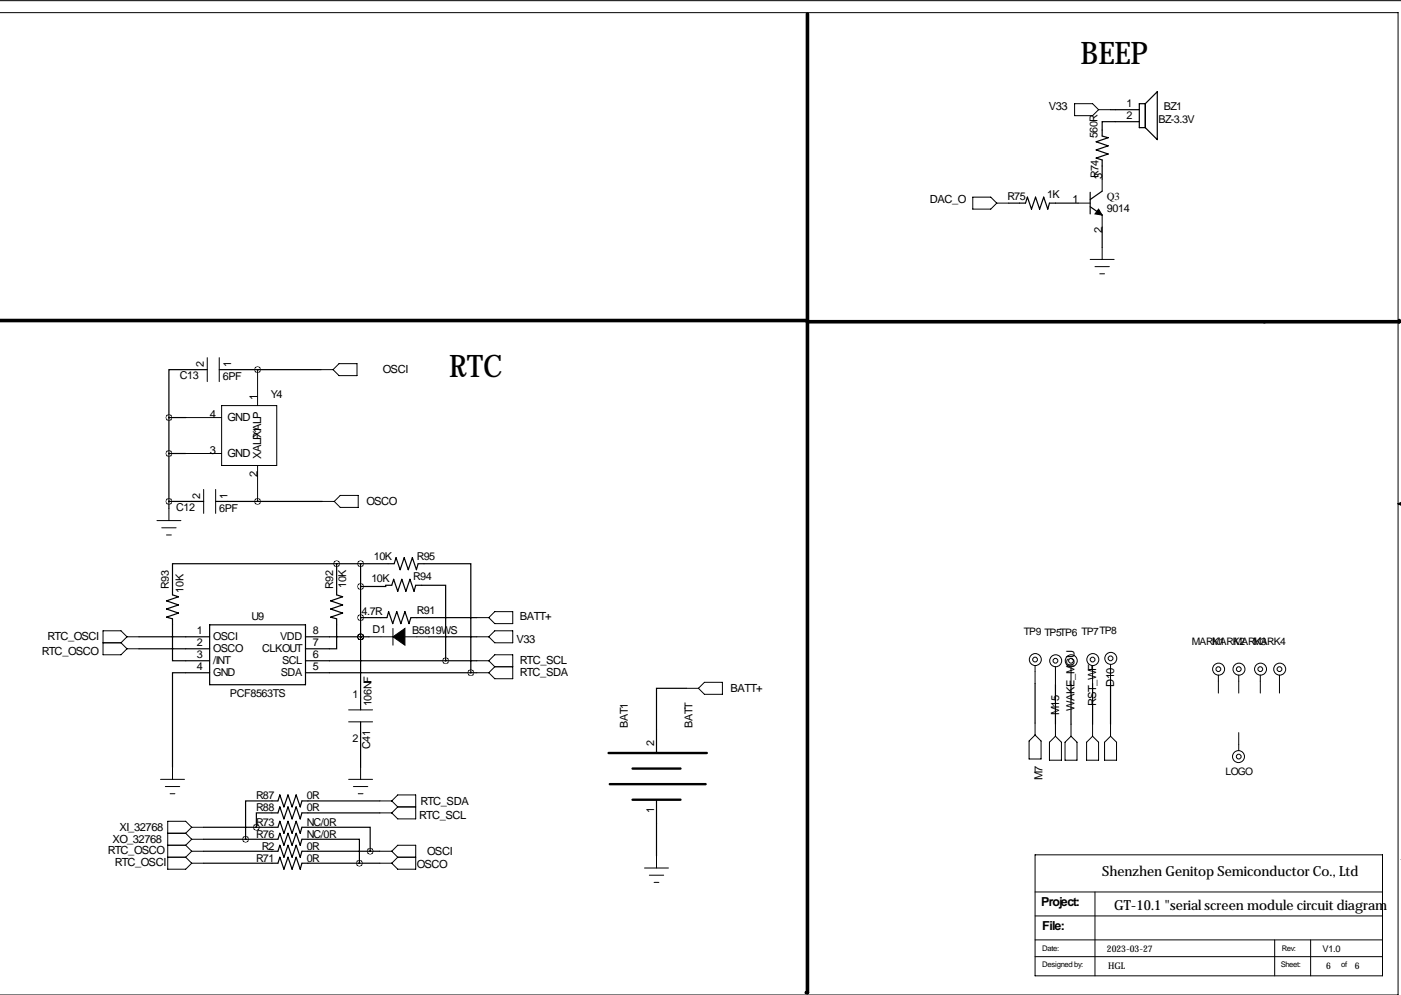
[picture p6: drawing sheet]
<svg xmlns="http://www.w3.org/2000/svg" width="297mm" height="211mm" viewBox="0 0 297 211" stroke-linecap="round" stroke-linejoin="round" font-family="sans-serif">
<path d="M171.2 2.9v207.6h-.3M0 68h171.2M296.7 68v.2h-125.5" fill="none" stroke="#000" stroke-width=".76"/>
<g fill="none" stroke="#000" stroke-width=".25">
<path d="M235.5 23.3h6.1M241.6 25.8h-7.9v3l1.2 .4-2.5 .9 2.5 .8-2.5 .9 2.5 .9-2.5 .8 1.3 .4v4.1M242.8 22h-1.2v5.1h1.2M242.8 22v5.1M242.8 22l2.6-2.6v10.2l-2.6-2.5M213.9 43.1h3.5l.4-1.3 .9 2.5 .9-2.5 .8 2.5 .9-2.5 .8 2.5 .4-1.2h6.1M231.1 43.8l2.6 1.8M231.1 40.8v4.6M233.7 40.5l-2.6 1.8M233.7 48.1v4.4M43.9 78.4h-8.1v10.1M46.5 78.4h21.6"/>
<path d="M54.6 78.4h.1M268 68.5h.1M35.8 88.5h3.6M35.8 96.2h3.6M35.8 88.5v19.3M35.8 106.3h7.4M45.7 106.3h22.6M54.6 106.3h.1M71.4 119.5h-34.8v6.6l1.2 .4-2.5 .9 2.5 .9-2.5 .8 2.5 .9-2.5 .8 1.3 .4v8.9h7.8M71.4 119.5v6.6l1.2 .4-2.5 .9 2.5 .9-2.5 .8 2.5 .9-2.5 .8 1.3 .4v6.4h-6.6M71.4 119.5h12.2l.4-1.2 .8 2.5 .9-2.5 .9 2.5 .8-2.5 .9 2.5 .3-1.3h11.2v23.1M76.5 119.5v31"/>
<path d="M29.5 135h14.9M29.5 137.6h14.9M44.4 132.5h20.4v12.7h-20.4zM64.8 135h13.4M76.5 135h.1M76.5 124.3h5.3v-.2h1.3l.4-1.3 .8 2.6 .9-2.6 .9 2.6 .8-2.6 .9 2.6 .3-1.3h6.4v16M76.5 131h5.5l.4-1.3 .9 2.5 .8-2.5 .9 2.5 .9-2.5 .8 2.5 .4-1.2h14M90.9 135h10.2M44.4 142.6h-7.8v20.1M64.8 140.1h36.3M64.8 142.6h36.3M76.5 153v9.7"/>
<path d="M145.5 145.9h-6.3v13.8M219.5 144.9v8.4M223.8 145.2v8.4M227.1 145.2v8.4M231.6 144.9v8.7M235.5 144.7v8.9M43.2 177.9h15.7l.4-1.2 .9 2.5 .9-2.5 .8 2.5 .9-2.5 .9 2.5 .3-1.3h12.2v5.1M43.2 175.4h15.7l.4-1.3 .9 2.6 .9-2.6 .8 2.6 .9-2.6 .9 2.6 .3-1.3h14.5v5.1M80.5 172.4h-16.5l-.3 1.2-.9-2.5-.9 2.5-.8-2.5-.9 2.5-.9-2.5-.4 1.3h-4.5v3M80.5 169.8h-16.5l-.3 1.3-.9-2.6-.9 2.6-.8-2.6-.9 2.6-.9-2.6-.4 1.3h-6.8v8.1M139.2 169.6v11.9M43.2 180.5h15.7l.4-1.3 .9 2.6 .9-2.6 .8 2.6 .9-2.6 .9 2.6 .3-1.3h16.5"/>
<path d="M43.2 183h15.7l.4-1.2 .9 2.5 .9-2.5 .8 2.5 .9-2.5 .9 2.5 .3-1.3h16.5"/>
</g>
<g fill="none" stroke="#000" stroke-width=".21">
<path d="M0 2.7h296.4v208.3h-296.5M0 .1h297.1M227.8 22h3.8l1.3 1.3-1.3 1.2h-3.8zM232.9 23.3h2.6M233.7 38v2.5M206.2 41.8h3.9l1.2 1.3-1.2 1.2h-3.9zM211.3 43.1h2.6M228.6 43.1h2.5M231.1 55h5.1M232.2 56.5h3M233.2 58.1h1M233.7 45.6v2.5"/>
<path d="M233.7 52.5v2.5M43.9 75.8v5.1M46.5 75.8v5.1M54.6 78.4v7.6M68.1 78.4h2.5M71.9 77.1h3.8v2.5h-3.8l-1.3-1.2zM39.4 96.2h7.6M39.4 88.5h7.6M47 86h11.7v12.7h-11.7zM54.6 98.7v7.6M33.3 110.4h5.1M34.3 111.9h3"/>
<path d="M35.3 113.4h1M35.8 107.8v2.6M43.2 103.8v5.1M45.7 103.8v5.1M68.3 106.3h2.6M70.9 106.3l1.2-1.3h3.8v2.6h-3.8zM296.4 106.8h.7M296.4 106.8l.7 .4M297.1 106.5l-.7 .3M21.8 136.3h3.9M25.7 136.3l1.2 1.3M26.9 135h2.6"/>
<path d="M26.9 135l-1.2-1.3h-3.9v5.1h3.9l1.2-1.2M26.9 135l-1.2 1.3M26.9 137.6h2.6M78.2 135h5.1M83.3 133.2v3.6M85.9 135h5M101.1 135h2.5M101.1 131h2.5M104.9 133.7h3.8v2.6h-3.8l-1.3-1.3zM104.9 129.7h3.8v2.5h-3.8l-1.3-1.2zM73.9 150.5h5.1M73.9 153h5.1"/>
<path d="M101.1 140.1h2.5M101.1 142.6h2.5M103.6 140.1l1.3-1.3h3.8v5.1h-3.8l-1.3-1.3M103.6 140.1l1.3 1.3M104.9 141.4h3.8M104.9 141.4l-1.3 1.2M145.5 145.9h2.6M149.4 144.7h3.8v2.5h-3.8l-1.3-1.3zM218.2 157.1l1.3-1.3 1.2 1.3v3.8h-2.5zM219.5 141.1v3.8M219.5 153.3v2.5M222.5 157.4l1.3-1.3 1.2 1.3v3.8h-2.5z"/>
<path d="M223.8 141.4v3.8M223.8 153.6v2.5M227.1 141.4v3.8M227.1 153.6v2.5M227.1 156.1l1.2 1.3v3.8h-2.5v-3.8zM230.4 157.4l1.2-1.3 1.3 1.3v3.8h-2.5zM231.6 141.1v3.8M231.6 153.6v2.5M235.5 140.9v3.8M235.5 153.6v2.5M235.5 156.1l1.2 1.3v3.8h-2.5v-3.8zM258.3 143.1v3.9"/>
<path d="M262.6 143.1v3.9M262.6 155.3v3.8M267.2 143.1v3.9M271.3 143.1v3.9M34 165.2h5.1M35.1 166.8h3M35.6 179.2h3.8M35.6 176.7h3.8M36.1 168.3h1M36.6 162.7v2.5M39.4 179.2l1.2 1.3M39.4 176.7l1.2 1.2"/>
<path d="M40.6 175.4l-1.2-1.3h-3.8v10.2h3.8l1.2-1.3M40.6 177.9h2.6M40.6 177.9l-1.2 1.3M40.6 175.4h2.6M40.6 175.4l-1.2 1.3M73.9 165.2h5.1M74.9 166.8h3.1M75.9 168.3h1.1M76.5 162.7v2.5M80.5 169.8h2.6M80.5 172.4h2.6M83.1 169.8l1.2-1.3h3.8v5.1h-3.8l-1.2-1.2"/>
<path d="M83.1 169.8l1.2 1.3M84.3 171.1h3.8M84.3 171.1l-1.2 1.3M35.6 181.8h3.8M39.4 181.8l1.2 1.2M40.6 180.5h2.6M40.6 183h2.6M40.6 180.5l-1.2 1.3M80.5 180.5h2.6M80.5 183h2.6M83.1 180.5l1.2 1.3M83.1 180.5l1.2-1.3h3.8v5.1h-3.8l-1.2-1.3"/>
<path d="M84.3 181.8h3.8M84.3 181.8l-1.2 1.2M136.7 184h5M137.7 185.6h3M138.7 187.1h1M139.2 181.5v2.5M219.5 199.3h73.6M219.5 194.2h73.6M219.5 181.2h73.6v25.7h-73.6zM219.5 189.1h73.6M232.2 189.1v17.8M270.3 199.3v7.6"/>
<path d="M277.9 199.3v7.6M219.5 202.8h73.6"/>
<circle cx="219.5" cy="139.8" r=".51"/>
<circle cx="219.5" cy="139.8" r="1.27"/>
<circle cx="231.6" cy="139.8" r=".51"/>
<circle cx="231.7" cy="139.8" r="1.27"/>
<circle cx="235.5" cy="139.6" r=".51"/>
<circle cx="235.5" cy="139.6" r="1.27"/>
<circle cx="223.8" cy="140.1" r=".51"/>
<circle cx="223.8" cy="140.1" r="1.27"/>
<circle cx="227.1" cy="140.1" r=".51"/>
<circle cx="227.1" cy="140.1" r="1.27"/>
<circle cx="258.3" cy="141.9" r=".51"/>
<circle cx="258.4" cy="141.9" r="1.27"/>
<circle cx="262.6" cy="141.9" r=".51"/>
<circle cx="262.7" cy="141.9" r="1.27"/>
<circle cx="267.2" cy="141.9" r=".51"/>
<circle cx="267.3" cy="141.9" r="1.27"/>
<circle cx="271.3" cy="141.9" r=".51"/>
<circle cx="271.3" cy="141.9" r="1.27"/>
<circle cx="262.6" cy="160.4" r="1.27"/>
<circle cx="262.6" cy="160.4" r=".51"/>
</g>
<path d="M129 159.7h20.9M129.3 166.3h20.3M134.1 169.6h10.2M134.1 163h10.2" fill="none" stroke="#000" stroke-width=".51"/>
<path d="M232.9 44.3l.8 1.3-1.5-.2zM83.3 135l2.6-1.8v3.6z" fill="#000" stroke="#000" stroke-width=".21"/>
<path d="M76.4 135a.05 .05 0 0 0 .1 0 .05 .05 0 0 0-.1 0zM76.4 135a.05 .05 0 0 0 .1 0 .05 .05 0 0 0-.1 0zM54.3 175.4a.05 .05 0 0 0 .1 0 .05 .05 0 0 0-.1 0zM52 177.9a.05 .05 0 0 0 .1 0 .05 .05 0 0 0-.1 0zM35.8 96.2a.05 .05 0 0 0 .1 0 .05 .05 0 0 0-.1 0zM35.8 88.5a.05 .05 0 0 0 .1 0 .05 .05 0 0 0-.1 0zM54.6 78.4a.05 .05 0 0 0 .1 0 .05 .05 0 0 0-.1 0zM35.8 106.3a.05 .05 0 0 0 .1 0 .05 .05 0 0 0-.1 0zM54.6 106.3a.05 .05 0 0 0 .1 0 .05 .05 0 0 0-.1 0zM76.4 131a.05 .05 0 0 0 .1 0 .05 .05 0 0 0-.1 0zM71.3 119.5a.05 .05 0 0 0 .1 0 .05 .05 0 0 0-.1 0zM94.4 140.1a.05 .05 0 0 0 .1 0 .05 .05 0 0 0-.1 0zM99.8 142.6a.05 .05 0 0 0 .1 0 .05 .05 0 0 0-.1 0zM76.4 119.5a.05 .05 0 0 0 .1 0 .05 .05 0 0 0-.1 0zM76.4 124.3a.05 .05 0 0 0 .1 0 .05 .05 0 0 0-.1 0zM78.4 180.5a.05 .05 0 0 0 .1 0 .05 .05 0 0 0-.1 0z" fill="#000" stroke="#000" stroke-width="1.3"/>
<g font-size="6.6">
<text x="229.1" y="13.6">BEEP</text>
<text x="95.2" y="79.9">RTC</text>
</g>
<g font-size="3">
<text x="233.7" y="185.8">Shenzhen Genitop Semiconductor Co., Ltd</text>
<text x="236.2" y="192.9">GT-10.1 &quot;serial screen module circuit diagram</text>
</g>
<g font-size="2.6">
<text x="220.7" y="192.2">Project:</text>
<text x="221" y="197.2">File:</text>
</g>
<g font-size="2.4">
<text x="222.4" y="23.3">V33</text>
<text x="233.7" y="38" transform="rotate(-90 233.7 38)">3</text>
<text x="197.1" y="43.1">DAC_O</text>
<text x="227.4" y="43.1">1</text>
<text x="233.7" y="49.4" transform="rotate(-90 233.7 49.4)">2</text>
<text x="81.2" y="79.1">OSCI</text>
<text x="44.5" y="88.5">4</text>
<text x="48.3" y="89.3">GND</text>
<text x="54.6" y="84.7" transform="rotate(-90 54.6 84.7)">1</text>
<text x="55.4" y="93" transform="rotate(-90 55.4 93)">XALP</text>
<text x="44.5" y="96.2">3</text>
<text x="48.3" y="96.9">GND</text>
<text x="54.6" y="101.2" transform="rotate(-90 54.6 101.2)">2</text>
<text x="55.4" y="97.4" transform="rotate(-90 55.4 97.4)">XALP1</text>
<text x="77.7" y="107.1">OSCO</text>
<text x="110.2" y="131.5">BATT+</text>
<text x="10.1" y="135.8">RTC_OSCI</text>
<text x="109.5" y="136.3">V33</text>
<text x="8.9" y="138.8">RTC_OSCO</text>
<text x="110.2" y="143.4">RTC_SDA</text>
<text x="110.2" y="140.9">RTC_SCL</text>
<text x="154.9" y="146.7">BATT+</text>
<text x="232.4" y="149.7" transform="rotate(-90 232.4 149.7)">RST_WF</text>
<text x="236.2" y="145.7" transform="rotate(-90 236.2 145.7)">D10</text>
<text x="224.5" y="151.7" transform="rotate(-90 224.5 151.7)">M15</text>
<text x="227.8" y="150.7" transform="rotate(-90 227.8 150.7)">WAKE_MCU</text>
<text x="221" y="165.4" transform="rotate(-90 221 165.4)">M7</text>
<text x="88.9" y="173.6">RTC_SCL</text>
<text x="89.1" y="170.6">RTC_SDA</text>
<text x="23.8" y="178.7">XO_32768</text>
<text x="25.3" y="176.2">XI_32768</text>
<text x="22.8" y="181">RTC_OSCO</text>
<text x="24.3" y="183.5">RTC_OSCI</text>
<text x="88.4" y="184">OSCO</text>
<text x="90.6" y="181.2">OSCI</text>
</g>
<g font-size="2.3">
<text x="238.8" y="22.7">1</text>
<text x="246.8" y="23.3">BZ1</text>
<text x="232.7" y="29.4" transform="rotate(-90 232.7 29.4)">560R</text>
<text x="238.8" y="25.3">2</text>
<text x="245.6" y="26.1">BZ-3.3V</text>
<text x="232.9" y="37.7" transform="rotate(-90 232.9 37.7)">R74</text>
<text x="213.6" y="42.3">R75</text>
<text x="222" y="42.1">1K</text>
<text x="234.7" y="42.3">Q3</text>
<text x="234.7" y="44.8">9014</text>
<text x="43.2" y="77.9" transform="rotate(-90 43.2 77.9)">2</text>
<text x="49" y="77.9" transform="rotate(-90 49 77.9)">1</text>
<text x="38.1" y="80.4">C13</text>
<text x="47.2" y="80.7">6PF</text>
<text x="57.4" y="84.5">Y4</text>
<text x="42.4" y="105.8" transform="rotate(-90 42.4 105.8)">2</text>
<text x="48.3" y="105.8" transform="rotate(-90 48.3 105.8)">1</text>
<text x="37.3" y="108.4">C12</text>
<text x="46.5" y="108.6">6PF</text>
<text x="79.2" y="118.8">10K</text>
<text x="88.4" y="118.8">R95</text>
<text x="35.8" y="124.9" transform="rotate(-90 35.8 124.9)">R93</text>
<text x="38.9" y="125.6" transform="rotate(-90 38.9 125.6)">10K</text>
<text x="70.6" y="124.9" transform="rotate(-90 70.6 124.9)">R92</text>
<text x="73.4" y="124.6" transform="rotate(-90 73.4 124.6)">10K</text>
<text x="78.7" y="123.3">10K</text>
<text x="87.6" y="123.1">R94</text>
<text x="53.3" y="131.5">U9</text>
<text x="76.7" y="130.5">4.7R</text>
<text x="88.4" y="130.2">R91</text>
<text x="41.7" y="134.5">1</text>
<text x="41.7" y="137">2</text>
<text x="45.2" y="135.8">OSCI</text>
<text x="59.4" y="135.8">VDD</text>
<text x="66.3" y="134.5">8</text>
<text x="66.3" y="137">7</text>
<text x="79" y="134.3">D1</text>
<text x="87.4" y="134.5">B5819WS</text>
<text x="41.7" y="139.6">3</text>
<text x="41.7" y="142.1">4</text>
<text x="45.2" y="138.3">OSCO</text>
<text x="45.2" y="140.9">/INT</text>
<text x="45.2" y="143.4">GND</text>
<text x="55.6" y="138.3">CLKOUT</text>
<text x="59.5" y="143.4">SDA</text>
<text x="59.8" y="140.9">SCL</text>
<text x="66.3" y="139.6">6</text>
<text x="66.3" y="142.1">5</text>
<text x="48.7" y="147.7">PCF8563TS</text>
<text x="74.8" y="148">1</text>
<text x="78.7" y="149.7" transform="rotate(-90 78.7 149.7)">106NF</text>
<text x="133.1" y="154.3" transform="rotate(-90 133.1 154.3)">BAT1</text>
<text x="146.8" y="154.3" transform="rotate(-90 146.8 154.3)">BATT</text>
<text x="74.8" y="157.4">2</text>
<text x="78.5" y="158.9" transform="rotate(-90 78.5 158.9)">C41</text>
<text x="138.7" y="158.1" transform="rotate(-90 138.7 158.1)">2</text>
<text x="54.3" y="169.5">R87</text>
<text x="54.3" y="172">R88</text>
<text x="65" y="169.5">0R</text>
<text x="65" y="172">0R</text>
<text x="138.7" y="172.3" transform="rotate(-90 138.7 172.3)">1</text>
<text x="54.3" y="175">R73</text>
<text x="54.3" y="177.6">R76</text>
<text x="65" y="175">NC/0R</text>
<text x="65" y="177.6">NC/0R</text>
<text x="54.3" y="182.7">R71</text>
<text x="55.5" y="180.1">R2</text>
<text x="65" y="180.1">0R</text>
<text x="65" y="182.7">0R</text>
<text x="297" y="182.4">A</text>
</g>
<g font-size="2.2">
<text x="217.1" y="134.7">TP9 TP5TP6 TP7TP8</text>
<text x="252.7" y="136.7">MARK1</text>
<text x="257" y="136.7">MARK2</text>
<text x="261.6" y="136.7">MARK3</text>
<text x="265.7" y="136.7">MARK4</text>
<text x="259.8" y="164.2">LOGO</text>
</g>
<g font-size="2">
<text x="234.7" y="201.8">2023-03-27</text>
<text x="280.4" y="201.8">V1.0</text>
<text x="235" y="205.4">HGL</text>
<text x="281.2" y="205.4">6</text>
<text x="287.3" y="205.4">6</text>
</g>
<g font-size="1.6">
<text x="221" y="201.6">Date:</text>
<text x="271.8" y="201.6">Rev:</text>
<text x="221" y="205.1">Designed by:</text>
<text x="271.5" y="205.1">Sheet:</text>
<text x="284.3" y="205.1">of</text>
</g>
</svg>
